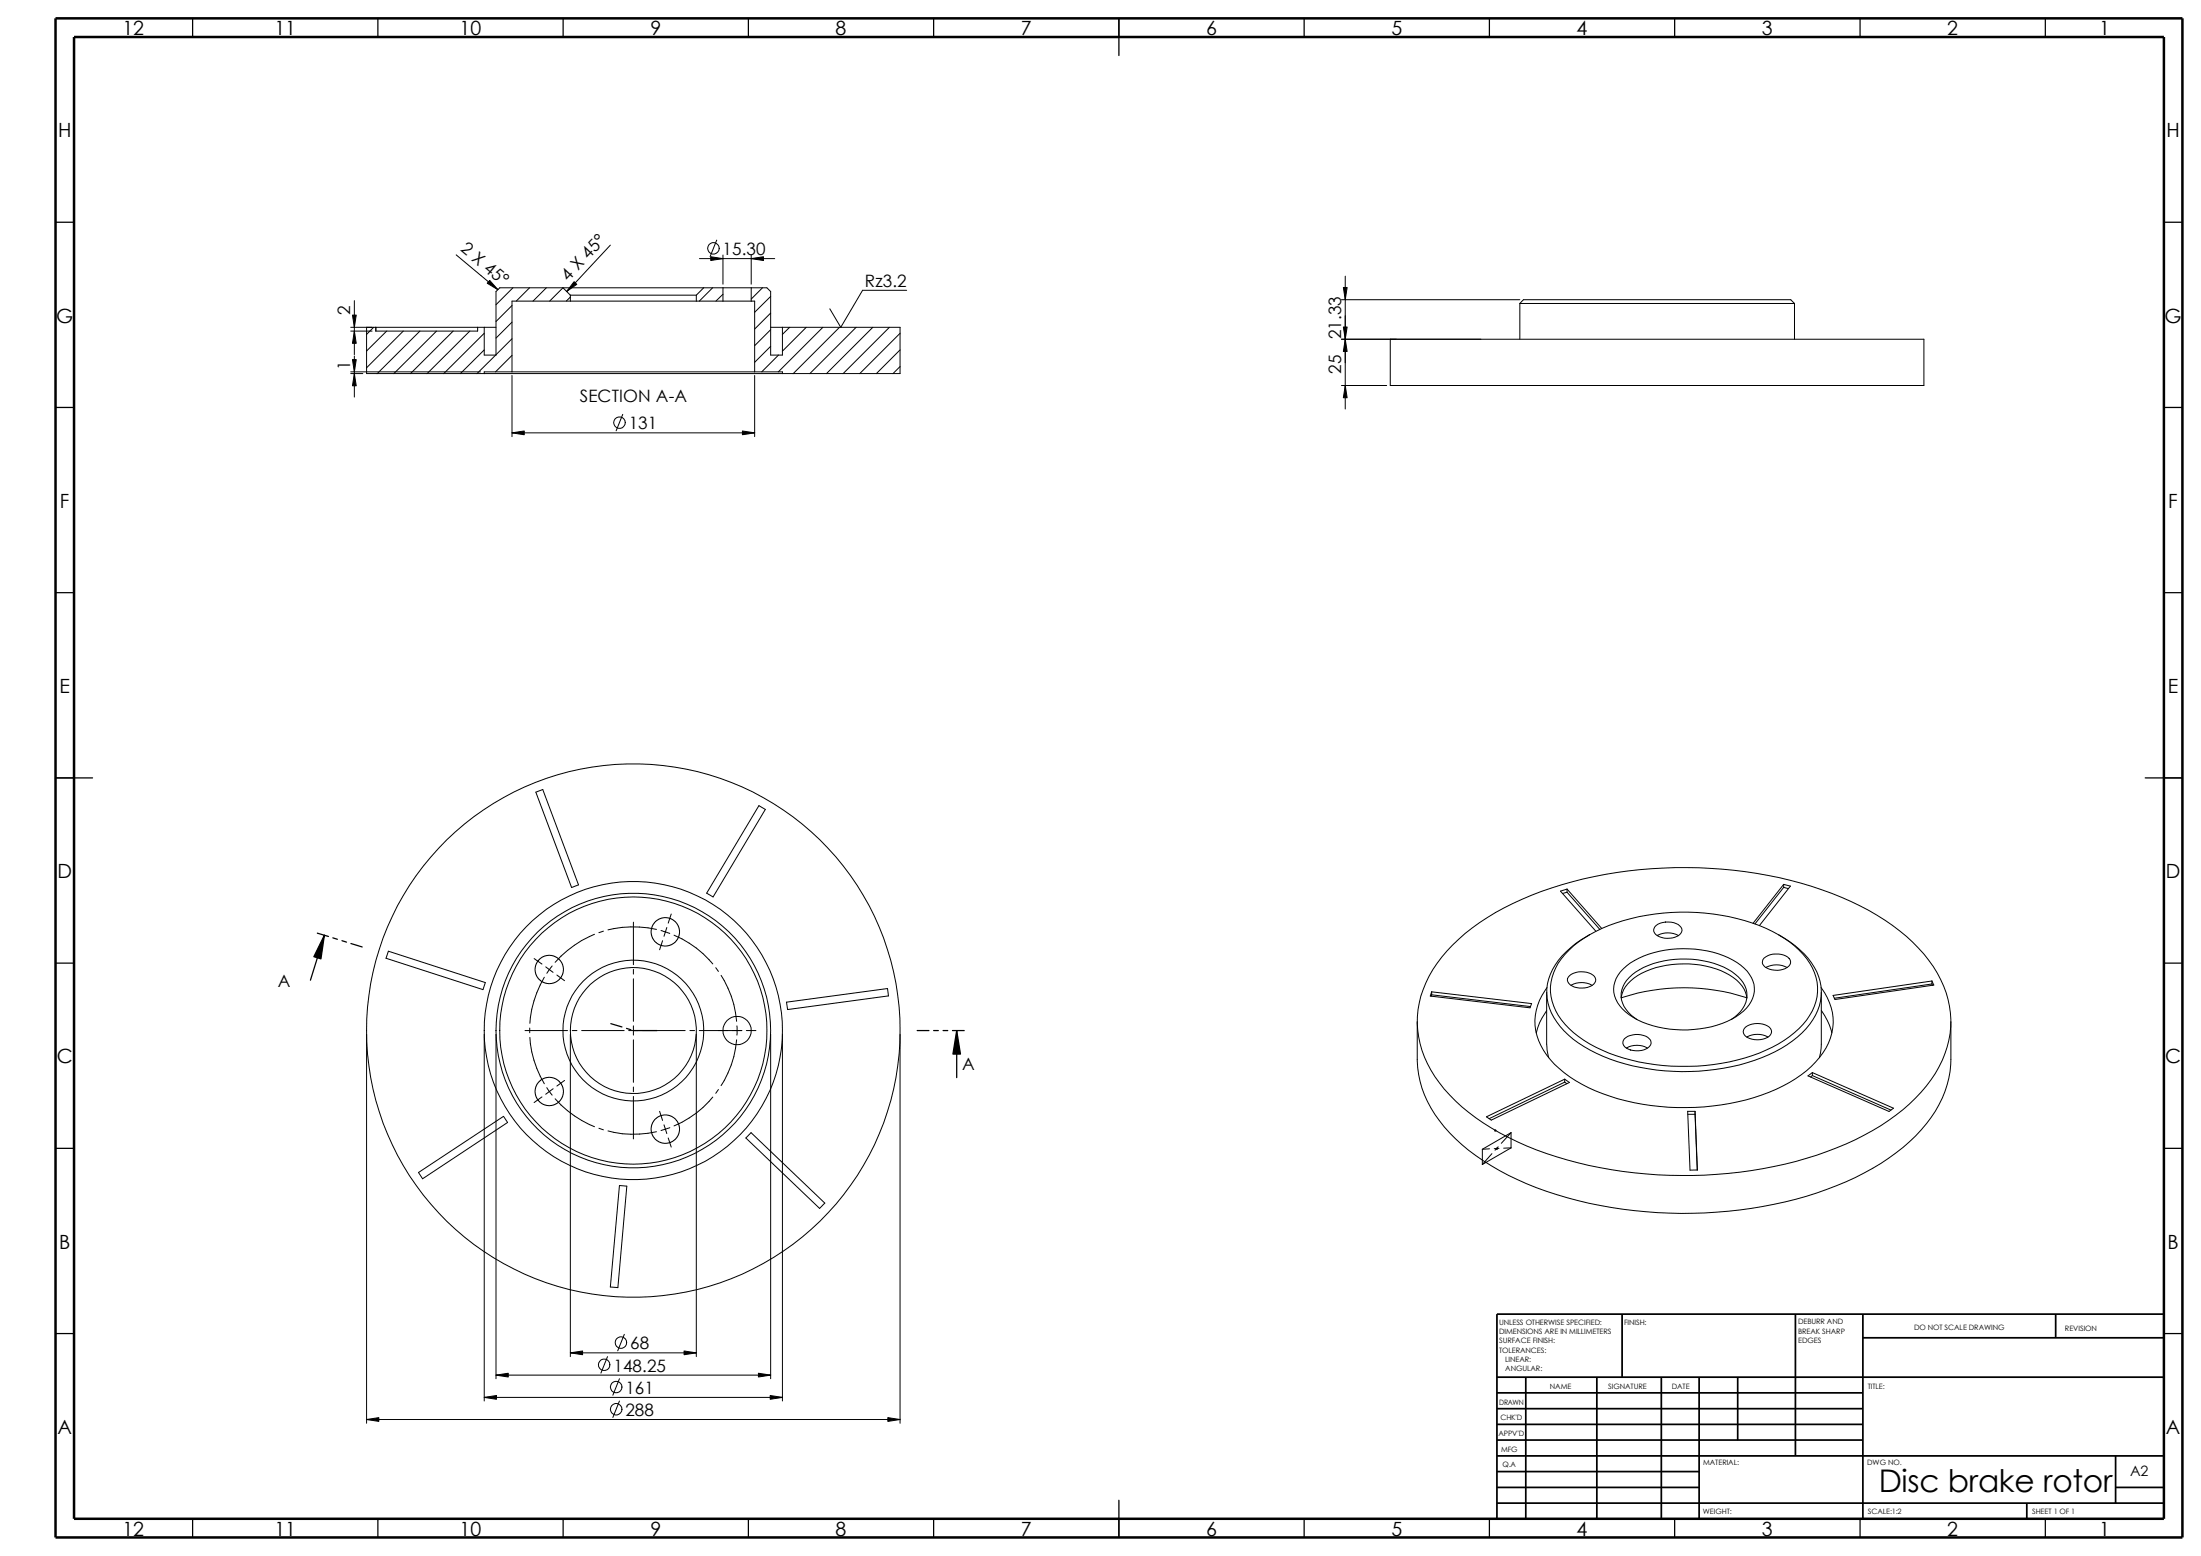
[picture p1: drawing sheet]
<svg xmlns="http://www.w3.org/2000/svg" width="594mm" height="420mm" viewBox="0 0 594 420" stroke-linecap="round" stroke-linejoin="round" font-family="sans-serif">
<g fill="none" stroke="#000" stroke-width=".34">
<path d="M52 5v5M102 5v5M152 5v5M202 5v5M252 5v5M302 5v10M352 5v5M402 5v5M452 5v5M502 5v5M552 5v5M15 60h5"/>
<path d="M584 60h5M15 110h5M584 110h5M15 160h5M584 160h5M15 210h10M579 210h10M15 260h5M85.6 251.9l3 .9M87.5 252.4l-3.7 12.2M89.8 253.2l1.3 .3M92.3 253.9l1.2 .4"/>
<path d="M94.7 254.7l3 .9M584 260h5M164.8 276.3l3.1 .9M169.1 277.6l1.2 .4M170.9 278.2h6.4M247.5 278.2h3.2M252 278.2h1.2M254.5 278.2h1.3M257 278.2h3.2M258.2 278.2v12.7M15 310h5M584 310h5"/>
<path d="M15 360h5M584 360h5M52 410v5M102 410v5M152 410v5M202 410v5M252 410v5M302 405v10M352 410v5M402 410v5M452 410v5M502 410v5"/>
<path d="M552 410v5"/>
</g>
<g fill="none" stroke="#000" stroke-width=".47">
<path d="M437.8 354.7v17M484.5 354.7v38.3M502.8 354.7v55.3M554.8 354.7v6.4M584 354.7h-180v55.3M404 371.7h180M404 376h98.8M411.8 371.7v38.3M431 371.7v38.3M448.4 371.7v38.3M458.6 371.7v38.3M469 371.7v17"/>
<path d="M502.8 361.1h81.2M404 388.7h98.8M404 384.5h98.8M404 380.2h98.8M404 397.2h54.6M404 393h180M570.9 393v12.7M404 405.7h180M404 401.5h54.6M547 405.7v4.3M570.9 401.5h13.1"/>
</g>
<path d="M15 5h574v410h-574zM20 10h564v400h-564z" fill="none" stroke="#000" stroke-width=".68" stroke-linecap="butt"/>
<g fill="none" stroke="#000" stroke-width=".27">
<path d="M123.1 68.8l11.3 9.4M138.4 77.7l-4.5 4.6M142.9 77.7l-3.6 3.6M147.4 77.7l-3.6 3.6M151.9 77.7h38M151.9 77.7l-3.6 3.6M151.9 77.7h-17l-1 1v17.1h-3.2v-7.4M151.9 77.7l2 2M153.9 79.7h34M153.9 79.7v1.6M164.7 66.2l-11.8 12.5M187.9 79.7v1.6"/>
<path d="M188.8 69.8h20.3M189.9 77.7h5.2M189.9 77.7l-2 2M192.3 77.7l-3.6 3.6M193.4 64.8l-1.8 4.5M195.1 77.7h7.6M195.1 79.4l-1.9 1.9M195.1 68.8v7.9M195.1 77.7v3.6M202.7 77.7h4.3l1 1v17.1h3.2v-7.4M202.7 68.8v7.9M202.7 77.7v3.6"/>
<path d="M205.8 77.7l-3.1 3M244.7 78.4h-11.9l-5.9 10-3-5M363.1 74.5v35.9M94.7 88.4h36M94.7 89.4h5.7M95.6 81.2v14.5M95.6 96.1v11.1M98.9 88.4v12.4h31.8M100.8 88.4l-1.9 1.9M101.4 88.4v1h27.5v-1M104.4 89.4l-5.5 5.3M108.8 89.4l-9.9 9.9"/>
<path d="M113.3 89.4l-11.5 11.4M117.8 89.4l-11.5 11.4M122.3 89.4l-11.5 11.4M126.8 89.4l-11.5 11.4M130.7 88.4h3.2M130.7 90l-10.9 10.8M130.7 94.4l-6.5 6.4M133.8 95.8l-5.1 5M138.2 82.5l-4.3 4.3M138.2 87l-4.3 4.3M138.2 91.4l-4.3 4.4M138.2 95.9l-4.5 4.5"/>
<path d="M153.9 81.3h34M153.9 80.2l-1.1 1.1M153.9 81.3h-15.7v19.1M187.9 81.3h7.2M195.1 81.3h7.6M202.7 81.3h1v19.1M208 88.4h3.2M208 80l-4.3 4.3M208 84.5l-4.3 4.3M208 89l-4.3 4.3M208 93.5l-4.3 4.3M210.1 95.8l-4.5 4.6"/>
<path d="M211.2 88.4h31.7v12.4h-31.7M213.1 88.4l-1.9 1.9M217.6 88.4l-6.4 6.4M222.1 88.4l-12 12M226.6 88.4l-12.5 12.4M231.1 88.4l-12.5 12.4M235.5 88.4l-12.4 12.4M240 88.4l-12.5 12.4M242.9 90l-10.9 10.8M242.9 94.4l-6.4 6.4M242.9 98.9l-1.9 1.9M362 91.6h37.7"/>
<path d="M362 80.9h48.2M375.2 91.6h144v12.5h-144zM410.2 81.9l.9-1h72.2l1 1M410.2 81.9h74.1M410.2 81.9v9.7M484.3 81.9v9.7M94.7 100.4h35M94.7 100.8h3.2M130.7 100.8h80.5M138.2 100.4h65.5M138.2 100.4h-7.5v.4M138.2 101.3v16.6"/>
<path d="M138.2 116.8h65.5M168.1 111.8l-1.8 4.5M203.7 100.4h7.5v.4M203.7 101.3v16.6M362 104.1h12.2M144.6 213.8l1.9-.7 9.6 25.7-1.8 .8zM204.8 217.5l1.7 1-14.1 23.6-1.7-1zM422.9 240l9.4 10.6M422.9 240l-1.8 .5 9.6 10.9M422.9 240v.8M481.4 238.7l1.8 .5-8.4 10.7M481.4 238.7l-8.3 10.5"/>
<path d="M481.4 239.5l-7.8 9.9M481.4 239.5l1.2 .4M481.4 238.7v.8M104.8 256.8l26.2 8.4-.7 1.9-26.1-8.4zM144.1 258.7l2.2 1.5M160.4 252.2a29.3 29.3 0 0 0-10.6 7.6M162.9 251.3l-1.3 .5M170.9 248.9v11.5M177.2 250.9a29 29 0 0 0-13.1 .1M178.4 251.2l2.4 .8M178.8 253.9l-.8 2.5M180 250.4l-.8 2.3"/>
<path d="M181.1 246.7l-.8 2.5M181.9 252.4a27.1 27.1 0 0 1 10.5 7.8M392 255.1a66.1 66.1 0 0 1 26.7-15.4 118.3 118.3 0 0 1 75.6 1.4 60.9 60.9 0 0 1 24.9 16.4 27 27 0 0 1 6.7 23.3 32.6 32.6 0 0 1-10.6 17.2 71.6 71.6 0 0 1-27.8 14.7 118.6 118.6 0 0 1-72.8-2.3 61.5 61.5 0 0 1-24.9-16.4 26.8 26.8 0 0 1-6.3-25.1 32.6 32.6 0 0 1 8.5-13.8zM422.9 240.8l-1.2 .4M422.9 240.8l8.9 10.1M423.5 256.5a39.1 39.1 0 0 1 20.9-9.4 56.9 56.9 0 0 1 33.9 4.3 22.6 22.6 0 0 1 11.4 11.1 13.1 13.1 0 0 1-3.1 14 36.6 36.6 0 0 1-19.9 10.1 57.6 57.6 0 0 1-36-3.9 22.6 22.6 0 0 1-11.4-11.1 13.6 13.6 0 0 1 4.2-15.1zM429 252.3a23.4 23.4 0 0 0-10.6 10.6 13.8 13.8 0 0 0 3.7 15.4 39.1 39.1 0 0 0 20.6 9.8 59.3 59.3 0 0 0 36.3-4.2 22.5 22.5 0 0 0 12-12.5 14.5 14.5 0 0 0-5.3-15.1l-2.7-2.1-3-1.9M446.6 250.1a5.3 5.3 0 0 1 6.7-.2 1.56 1.56 0 0 1 .6 1.6 1.56 1.56 0 0 1-1.2 1.2 5.2 5.2 0 0 1-6.2-.9 1.36 1.36 0 0 1 .1-1.7zM447.3 252.6a5.7 5.7 0 0 1 5.7 0M476.1 258.6a5.6 5.6 0 0 1 6.8 .1 1.51 1.51 0 0 1-.6 2.4 5.6 5.6 0 0 1-6.3-.4 1.4 1.4 0 0 1 .1-2.1zM98.9 279.2v105M130.7 279.2v99"/>
<path d="M133.9 279.2v93M141.7 278.2h11.5M143 277.5v1.3M146.9 263.8a28.3 28.3 0 0 0-3.9 12.4M147.3 261l1 .7M148.3 261.7l-.7 1M148.3 261.7l1 .8M149 260.7l-.7 1M150.3 263.2l2.1 1.5M153.9 279.2v87M154.4 278.2h1.3M157 278.2h11.4"/>
<path d="M169.7 278.2h2.5M170.9 261.7v1.2M170.9 264.2v11.5M170.9 276.9v2.5M173.4 278.2h11.5M186.2 278.2h1.3M187.9 279.2v87M188.7 278.2h11.5M193.2 261.2l.7 1M194.6 263.3a27 27 0 0 1 4.2 12.4M198.9 276.9v2.5M201.4 278.2h2.6"/>
<path d="M208 279.2v93M211.2 279.2v99M212.3 270.5l27.2-3.7 .3 2-27.2 3.7zM242.9 279.2v105M382.5 275.8v10.2a28.9 28.9 0 0 0 8.7 19.8 66.8 66.8 0 0 0 28.9 16.7 118.5 118.5 0 0 0 72.9-1.4 60.4 60.4 0 0 0 26.9-17.8 27.9 27.9 0 0 0 6.6-17.3v-10.2M386.4 267.7l26.9 3.2-.4 1.1-26.9-3.1zM386.4 268.5l-.2 .4M386.4 268.5l26.6 3.2M386.4 267.7v.8M417.4 267.8v14.1l.6 3.6M417.4 272.8l-.4 .7a15.1 15.1 0 0 0-2.4 5.3M417.5 266.6a14.6 14.6 0 0 0 .9 19.4 38.9 38.9 0 0 0 20.4 11.1 64.2 64.2 0 0 0 42.4-4 25.7 25.7 0 0 0 12.3-11.6 14.4 14.4 0 0 0-2-14.9"/>
<path d="M423.6 263.4a5.5 5.5 0 0 1 6.7 .2 1.72 1.72 0 0 1-1.2 2.7 4.9 4.9 0 0 1-6-1.3 1.33 1.33 0 0 1 .5-1.6zM424 266a5.7 5.7 0 0 1 5.7 0M438.1 261.5a22.6 22.6 0 0 1 14.6-5.4 25.4 25.4 0 0 1 18 5.2 7.3 7.3 0 0 1-.2 11.7 25.6 25.6 0 0 1-18.3 4.9 22.7 22.7 0 0 1-14.3-5.6 7.1 7.1 0 0 1 .2-10.8zM439.3 265.6a19.5 19.5 0 0 1 13.5-5.4 23.2 23.2 0 0 1 15.9 4.4 7.5 7.5 0 0 1 2.8 4.8 53.7 53.7 0 0 0-34 0l.1-.4a6.9 6.9 0 0 1 1.7-3.4zM441.8 275.2a7.5 7.5 0 0 1-4.1-8 10.3 10.3 0 0 1 5.9-6.1 26.7 26.7 0 0 1 23.7 1.1 7.6 7.6 0 0 1 4.1 7.5 8.6 8.6 0 0 1-4.2 5.5M471.1 277.2a5.5 5.5 0 0 1 6.7 .4 1.77 1.77 0 0 1-1.4 2.7 5.5 5.5 0 0 1-5.7-1 1.45 1.45 0 0 1 .4-2.1zM471.4 280a5.7 5.7 0 0 1 5.7 0M476.6 261.2a6 6 0 0 1 5.7 0M491.5 267.8v14.1l-.5 3.6M491.5 272.8h.1a17.5 17.5 0 0 1 2.8 6M494.7 268.7l26.7-3.9 .5 1.1-26.7 3.9zM521.4 265.6l-26.4 3.9"/>
<path d="M521.4 265.6l.1 .4M521.4 264.8v.8M143 280a27.8 27.8 0 0 0 3.9 12.5M146.3 296.1l-2.2 1.5M147.6 293.6l.7 1M148.3 294.6l.7 1M148.3 294.6l-1 .8M149.3 293.9l-1 .7M149.8 296.6a28.5 28.5 0 0 0 10.6 7.5M152.4 291.6l-2.1 1.6M170.9 280.7v11.4M170.9 293.4v1.3"/>
<path d="M170.9 296v11.4M178 300l.8 2.4M192.4 296.1a26.6 26.6 0 0 1-10.5 7.8M193.9 294.1l-.7 1M198.8 280.7a26.6 26.6 0 0 1-4.2 12.3M422.3 292.1l-20.4 9.9M422.3 292.1l.6 .4M422.3 291.3v.8M438.4 280.4a5.3 5.3 0 0 1 7 .4 1.73 1.73 0 0 1-1.2 2.3 5.3 5.3 0 0 1-6.1-1 1.47 1.47 0 0 1 .3-1.7zM438.9 282.9a5.7 5.7 0 0 1 5.7 0M455.5 300h2l.6 15.8h-2zM457.5 300v.8"/>
<path d="M487.9 290.4l1.2-.9 21.9 9.6-1.2 .9zM489.1 290.3l21.2 9.3M489.1 290.3l-.5 .4M489.1 289.5v.8M112.9 316.5l23-15.2 1.1 1.7-23 15.2zM161.6 304.5l1.3 .5M164.1 305.3a27.4 27.4 0 0 0 13.1 .2M167.2 320l2 .2-2.4 27.4-2.1-.2zM179.2 303.6l.8 2.4M180.3 307.2l.8 2.4M180.7 308.4l1.3-.6 1-1.4 .4-1.3-.3-1.7-.6-1.1-1.3-1-1.3-.4-1.8 .3-1 .6-1 1.3-.4 1.3 .3 1.8 .6 1 1.3 1.1 1.3 .3 1.6-.2M180.8 304.4l-2.4 .7"/>
<path d="M202.7 305.7l19.9 19-1.4 1.5-19.9-19zM400 310.2v4.1M401.2 301.5l21.1-10.2 1.2 .9-21 10.1zM402 310.1l-2 .1M402.6 311.4l-2.6 2.9M403.4 305.1h.3M403.4 305l.3 .3M403.6 305v.3M403.7 305l-.3 .3M403.8 310h.3M403.8 309.9l.3 .3M403.9 309.9v.3"/>
<path d="M404.1 309.9l-.3 .3M404.3 309.5l-.8 1M404.5 310h-1.2M407.8 309.8l-2 .1M407.8 305.7l-2.6 2.9M407.8 305.7l-7.8 4.5M407.8 305.7v4.1M407.8 309.8l-7.8 4.5M455.5 300.8h2M457.5 300.8l.5 15M130.7 377.2h80.5M133.9 371.2h74.1"/>
<path d="M153.9 365.2h34M164 366.2l-1.8 4.4M167.2 372.2l-1.8 4.4M167.2 378.2l-1.8 4.4M168.5 360.2l-1.8 4.4M98.9 383.2h144"/>
<circle cx="192.6" cy="67" r="1.55"/>
<circle cx="167.2" cy="114.1" r="1.56"/>
<circle cx="179.6" cy="251.5" r="3.8"/>
<circle cx="148.2" cy="261.7" r="3.8"/>
<circle cx="170.9" cy="278.2" r="37.1"/>
<circle cx="170.9" cy="278.2" r="72"/>
<circle cx="170.9" cy="278.2" r="36"/>
<circle cx="170.9" cy="278.2" r="17"/>
<circle cx="170.9" cy="278.2" r="19"/>
<circle cx="170.9" cy="278.2" r="40.3"/>
<circle cx="198.9" cy="278.2" r="3.8"/>
<circle cx="148.2" cy="294.6" r="3.8"/>
<circle cx="163" cy="368.4" r="1.56"/>
<circle cx="166.3" cy="374.4" r="1.56"/>
<circle cx="167.6" cy="362.4" r="1.55"/>
<circle cx="166.3" cy="380.4" r="1.55"/>
</g>
<g fill="#000" stroke="#000" stroke-width=".27">
<path d="M132.2 75.7l2.2 2.5-2.9-1.7zM154.9 76l.8 .8-2.8 1.9zM191.8 69.3l3.3 .5-3.3 .5zM202.7 69.8l3.3-.5v1zM95.6 89.4l.5 3.3h-1zM95.1 85h1l-.5 3.4zM362.5 88.3h1.1l-.5 3.3zM362.5 77.6h1.1l-.5 3.3zM363.1 91.6l.5 3.3h-1.1zM95.6 100.8l.5 3.3h-1zM95.1 97.1h1l-.5 3.3zM138.2 116.8l3.3-.5v1z"/>
<path d="M200.4 116.3l3.3 .5-3.3 .5zM363.1 104.1l.5 3.3h-1.1zM130.7 377.2l3.3-.5v1zM133.9 371.2l3.3-.5v1zM153.9 365.2l3.3-.5v1zM184.6 364.7l3.3 .5-3.3 .5zM204.7 370.7l3.3 .5-3.3 .5zM207.9 376.7l3.3 .5-3.3 .5zM98.9 383.2l3.3-.5v1zM239.6 382.7l3.3 .5-3.3 .5z"/>
</g>
<path d="M87.5 252.4l-.9 6.4-1.9-.6zM258.2 278.2l1 6.3h-2z" fill="#000" stroke="#000" stroke-width=".34"/>
<text font-size="8.4" x="507" y="402.7">Disc brake rotor</text>
<g font-size="5.3">
<text x="33" y="9.6">12</text>
<text x="74" y="9.6">11</text>
<text x="124" y="9.6">10</text>
<text x="175.5" y="9.6">9</text>
<text x="225.5" y="9.6">8</text>
<text x="275.5" y="9.6">7</text>
<text x="325.5" y="9.6">6</text>
<text x="375.5" y="9.6">5</text>
<text x="425.5" y="9.6">4</text>
<text x="475.5" y="9.6">3</text>
<text x="525.5" y="9.6">2</text>
<text x="566.5" y="9.6">1</text>
<text x="15.7" y="37">H</text>
<text x="584.7" y="37">H</text>
<text x="15.2" y="87.1">G</text>
<text x="584.2" y="87.1">G</text>
<text x="16.2" y="137.1">F</text>
<text x="585.2" y="137.1">F</text>
<text x="16" y="187.1">E</text>
<text x="585.1" y="187.1">E</text>
<text x="15.5" y="237.1">D</text>
<text x="584.5" y="237.1">D</text>
<text x="15.3" y="287.1">C</text>
<text x="584.3" y="287.1">C</text>
<text x="16" y="337.1">B</text>
<text x="585" y="337.1">B</text>
<text x="15.5" y="387.1">A</text>
<text x="584.5" y="387.1">A</text>
<text x="33" y="414.6">12</text>
<text x="74" y="414.6">11</text>
<text x="124" y="414.6">10</text>
<text x="175.5" y="414.6">9</text>
<text x="225.5" y="414.6">8</text>
<text x="275.5" y="414.6">7</text>
<text x="325.5" y="414.6">6</text>
<text x="375.5" y="414.6">5</text>
<text x="425.5" y="414.6">4</text>
<text x="475.5" y="414.6">3</text>
<text x="525.5" y="414.6">2</text>
<text x="566.5" y="414.6">1</text>
</g>
<g font-size="4.6">
<text x="124.1" y="67.6" transform="rotate(40 124.1 67.6)">2 X 45°</text>
<text x="195" y="68.8">15.30</text>
<text x="153.4" y="76.1" transform="rotate(-47 153.4 76.1)">4 X 45°</text>
<text x="233.4" y="77.4">Rz3.2</text>
<text x="94.5" y="85" transform="rotate(-90 94.5 85)">2</text>
<text x="362" y="91.5" transform="rotate(-90 362 91.5)">21.33</text>
<text x="94.5" y="99.9" transform="rotate(-90 94.5 99.9)">1</text>
<text x="362" y="100.9" transform="rotate(-90 362 100.9)">25</text>
<text x="156.5" y="108.5">SECTION A-A</text>
<text x="169.7" y="115.9">131</text>
<text x="75" y="266.5">A</text>
<text x="259.6" y="288.9">A</text>
<text x="170.1" y="364.2">68</text>
<text x="165.6" y="370.2">148.25</text>
<text x="168.8" y="376.2">161</text>
<text x="168.8" y="382.2">288</text>
</g>
<text font-size="3.9" x="574.8" y="398.5">A2</text>
<g font-size="2">
<text x="404.6" y="357.6">UNLESS OTHERWISE SPECIFIED:</text>
<text x="438.3" y="357.6">FINISH:</text>
<text x="485.3" y="357.5">DEBURR AND</text>
<text x="516.6" y="359">DO NOT SCALE DRAWING</text>
<text x="557.3" y="359.2">REVISION</text>
<text x="404.6" y="365.1">TOLERANCES:</text>
<text x="404.6" y="360.1">DIMENSIONS ARE IN MILLIMETERS</text>
<text x="404.6" y="362.6">SURFACE FINISH:</text>
<text x="485.3" y="362.5">EDGES</text>
<text x="485.3" y="360">BREAK SHARP</text>
<text x="406.2" y="367.6">LINEAR:</text>
<text x="406.2" y="370.1">ANGULAR:</text>
<text x="418.3" y="375">NAME</text>
<text x="434" y="374.9">SIGNATURE</text>
<text x="451.2" y="374.9">DATE</text>
<text x="504.1" y="374.9">TITLE:</text>
<text x="404.6" y="379.1">DRAWN</text>
<text x="404.9" y="383.4">CHK'D</text>
<text x="404.4" y="387.5">APPV'D</text>
<text x="405.1" y="391.8">MFG</text>
<text x="459.6" y="395.5">MATERIAL:</text>
<text x="503.9" y="395.5">DWG NO.</text>
<text x="405.5" y="396">Q.A</text>
<text x="459.6" y="408.6">WEIGHT:</text>
<text x="504.1" y="408.6">SCALE:1:2</text>
<text x="548.4" y="408.6">SHEET 1 OF 1</text>
</g>
</svg>
